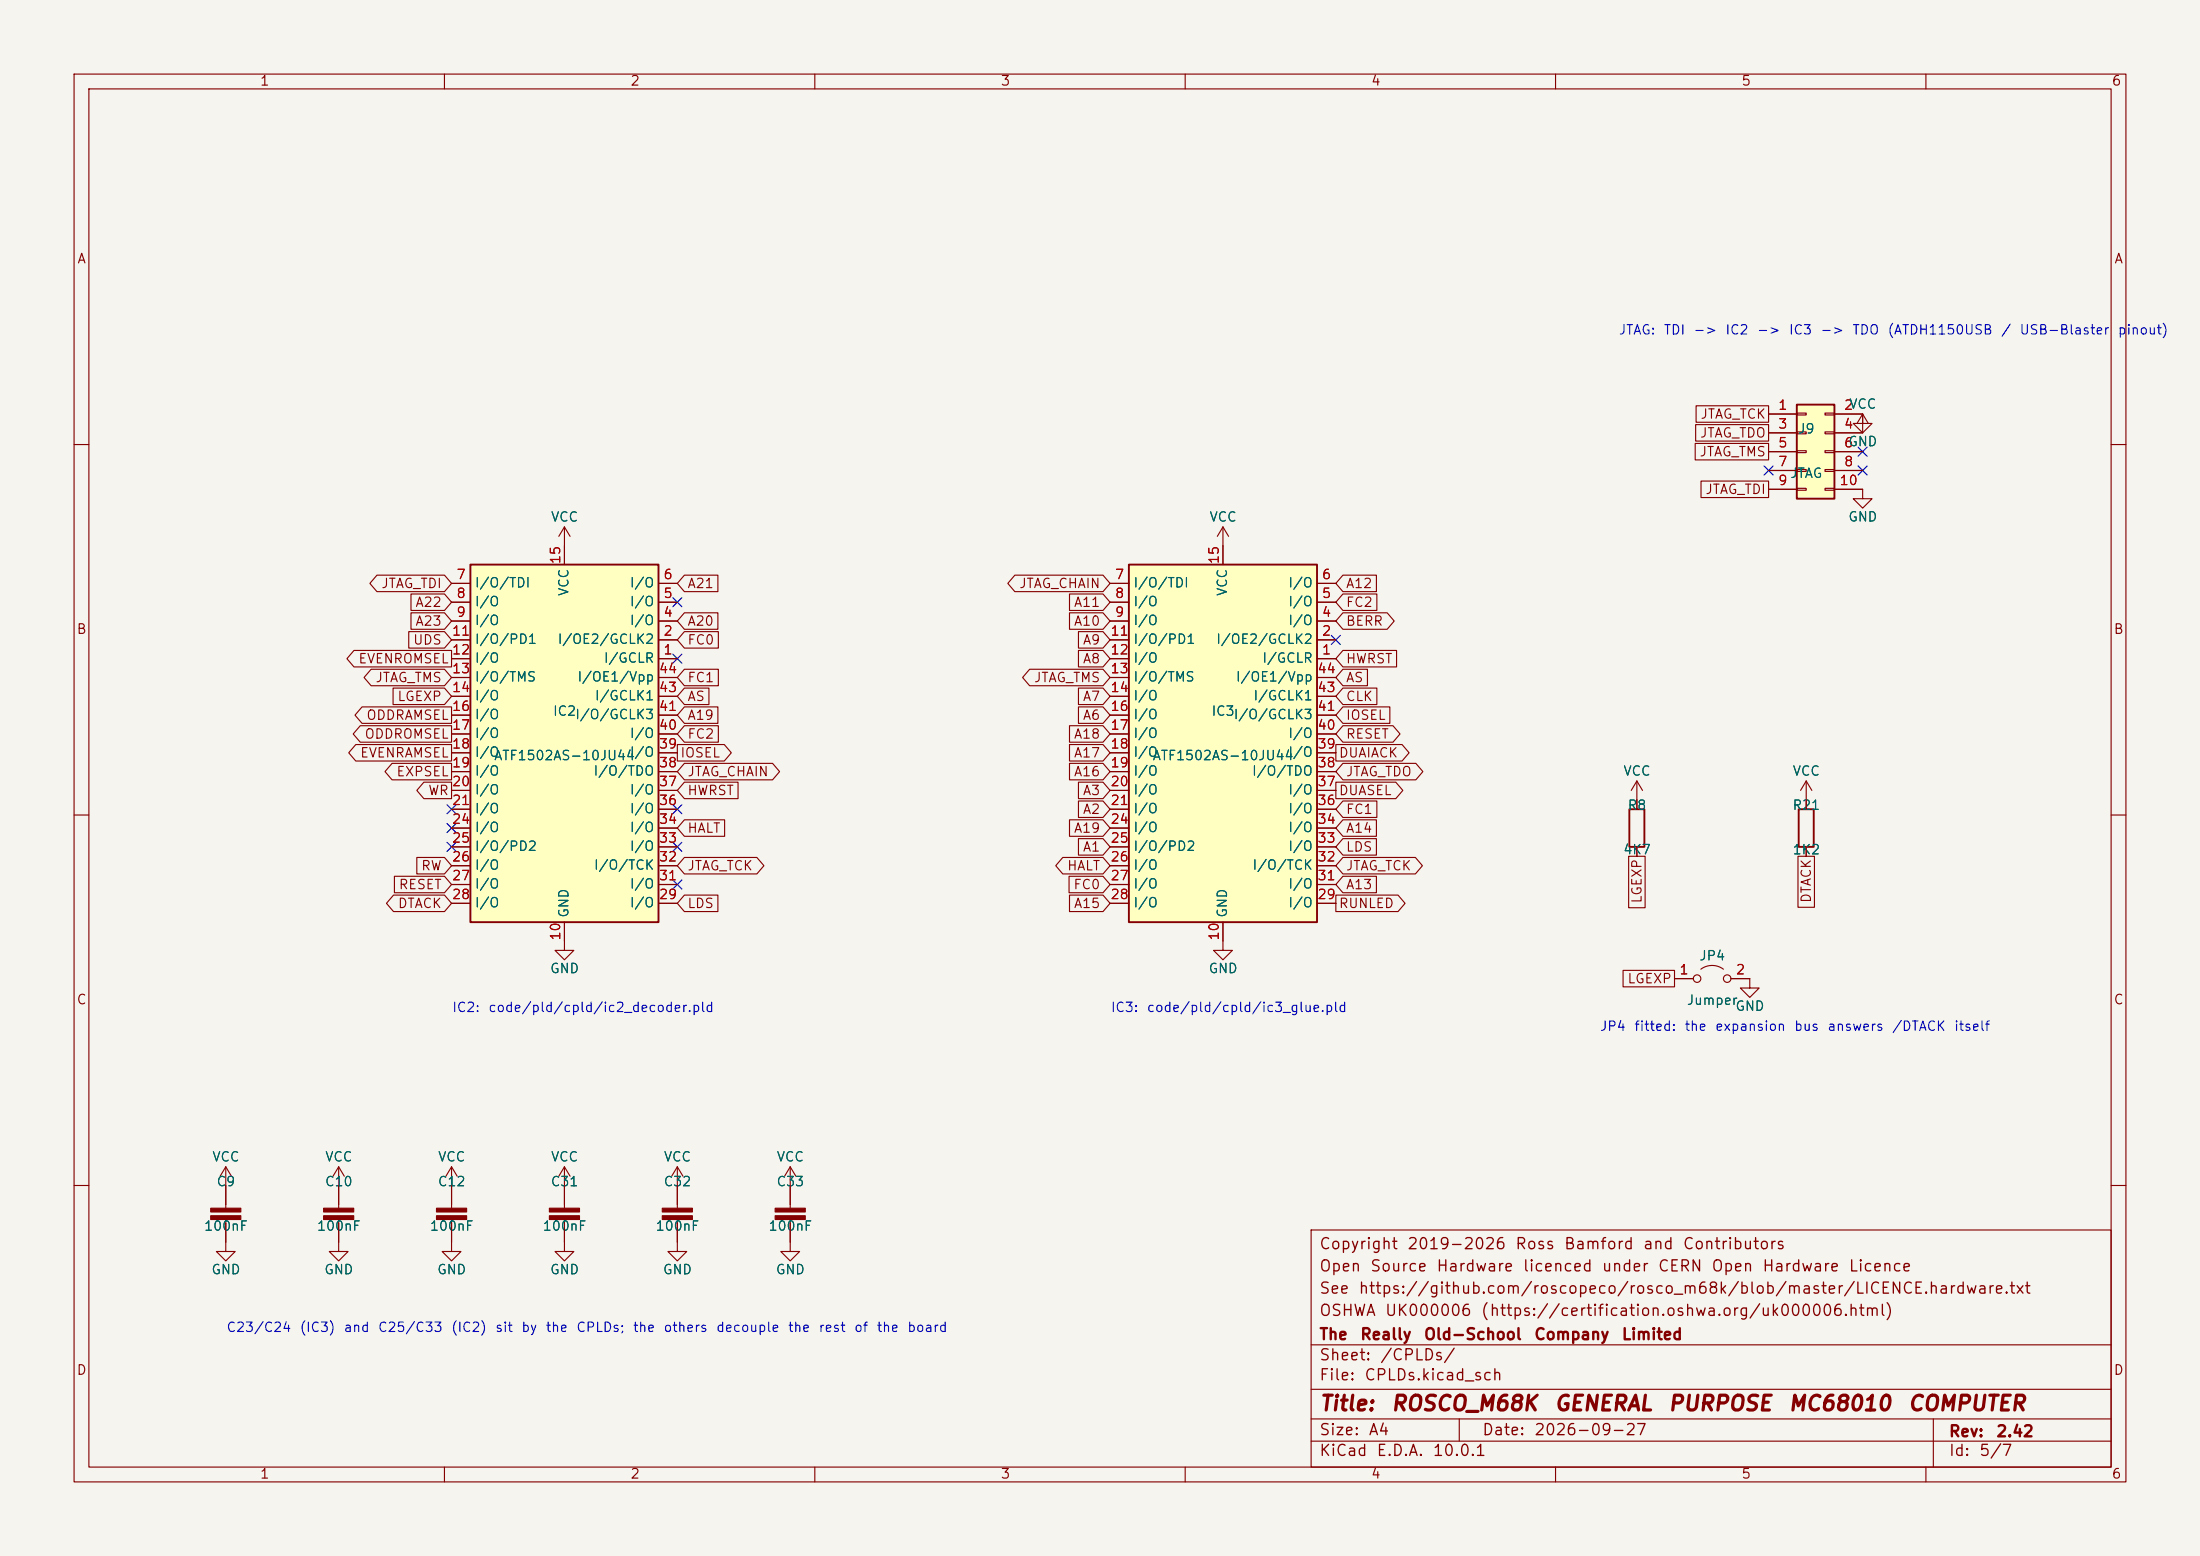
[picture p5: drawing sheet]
<svg xmlns="http://www.w3.org/2000/svg" width="297mm" height="210mm" viewBox="0 0 297 210" stroke-linecap="round" stroke-linejoin="round" font-family="sans-serif">
<path d="M0 0h297v210h-297z" fill="#f5f4ef" stroke="#f5f4ef" stroke-width=".14"/>
<g fill="none" stroke="#840000" stroke-width=".15">
<path d="M10 10h277v190h-277zM12 12h273v186h-273zM60 10v2M110 10v2M160 10v2M210 10v2M260 10v2M10 60h2M285 60h2M10 110h2M221 108v1.2M221 114.3v1.3"/>
<path d="M243.8 108v1.2M243.8 114.3v1.3M285 110h2M10 160h2M177 166h108v32h-108zM285 160h2M60 198v2M110 198v2M160 198v2M177 194.5h108M177 191.5h108M177 187.5h108"/>
<path d="M177 181.5h108M197 191.5v3M210 198v2M260 198v2M261 191.5v6.5"/>
</g>
<path d="M220 109.2h2v5.1h-2zM242.8 109.2h2.1v5.1h-2.1z" fill="none" stroke="#840000" stroke-width=".25"/>
<path d="M63.5 76.2h25.4v48.3h-25.4z" fill="#ffffc2"/>
<path d="M63.5 76.2h25.4v48.3h-25.4z" fill="none" stroke="#840000" stroke-width=".25"/>
<g fill="none" stroke="#840000" stroke-width=".15">
<path d="M61 78.7h2.5M76.2 73.7v2.5M88.9 78.7h2.5M61 88.9h2.5M61 86.4h2.5M61 83.8h2.5M61 81.3h2.5M61 91.4h2.5M61 94h2.5M61 96.5h2.5M61 99.1h2.5M88.9 88.9h2.5"/>
<path d="M88.9 86.4h2.5M88.9 83.8h2.5M88.9 81.3h2.5M88.9 91.4h2.5M88.9 94h2.5M88.9 96.5h2.5M88.9 99.1h2.5M61 101.6h2.5M61 104.1h2.5M61 106.7h2.5M61 109.2h2.5M61 111.8h2.5"/>
<path d="M61 114.3h2.5M61 116.8h2.5M61 119.4h2.5M88.9 101.6h2.5M88.9 104.1h2.5M88.9 106.7h2.5M88.9 109.2h2.5M88.9 111.8h2.5M88.9 114.3h2.5M88.9 116.8h2.5M88.9 119.4h2.5M61 121.9h2.5"/>
<path d="M76.2 124.5v3.8h1.3l-1.3 1.2-1.3-1.2h1.3M88.9 121.9h2.5M165.1 127v1.3h1.3l-1.3 1.2-1.3-1.2h1.3M226.1 132.1h2.5M229.6 130.8a2.54 2.54 0 0 1 3.1 0M233.7 132.1h2.5v1.3h1.3l-1.3 1.2-1.3-1.2h1.3"/>
<circle cx="229.1" cy="132.1" r=".51"/>
<circle cx="233.2" cy="132.1" r=".51"/>
</g>
<path d="M152.4 76.2h25.4v48.3h-25.4z" fill="#ffffc2"/>
<path d="M152.4 76.2h25.4v48.3h-25.4z" fill="none" stroke="#840000" stroke-width=".25"/>
<g fill="none" stroke="#840000" stroke-width=".15">
<path d="M76.2 71.1v2.6M76.2 71.1l-.8 1.3M76.2 71.1l.8 1.3M149.9 78.7h2.5M165.1 73.7v2.5M177.8 78.7h2.5M149.9 88.9h2.5M149.9 86.4h2.5M149.9 83.8h2.5M149.9 81.3h2.5M149.9 91.4h2.5M149.9 94h2.5"/>
<path d="M149.9 96.5h2.5M149.9 99.1h2.5M177.8 88.9h2.5M177.8 86.4h2.5M177.8 83.8h2.5M177.8 81.3h2.5M177.8 91.4h2.5M177.8 94h2.5M177.8 96.5h2.5M177.8 99.1h2.5M149.9 101.6h2.5M149.9 104.1h2.5"/>
<path d="M149.9 106.7h2.5M149.9 109.2h2.5M149.9 111.8h2.5M149.9 114.3h2.5M149.9 116.8h2.5M149.9 119.4h2.5M177.8 101.6h2.5M177.8 104.1h2.5M177.8 106.7h2.5M177.8 109.2h2.5M177.8 111.8h2.5M177.8 114.3h2.5"/>
<path d="M177.8 116.8h2.5M177.8 119.4h2.5M149.9 121.9h2.5M165.1 124.5v2.5M177.8 121.9h2.5M61 157.5l-.8 1.3M61 157.5l.7 1.3M61 157.5v2.5M76.2 157.5l-.8 1.3M76.2 157.5l.8 1.3M76.2 157.5v5.6M76.2 164.6v3"/>
</g>
<g fill="#840000" stroke="#840000" stroke-width=".15">
<path d="M74.2 163.1h4v.5h-4z"/>
<path d="M74.2 164.1h4v.5h-4z"/>
</g>
<path d="M242.6 54.6h5v12.7h-5z" fill="#ffffc2"/>
<path d="M242.6 54.6h5v12.7h-5z" fill="none" stroke="#840000" stroke-width=".25"/>
<g fill="none" stroke="#840000" stroke-width=".15">
<path d="M228.9 59.8h9.9v2.3h-9.9zM228.9 57.3h9.9v2.2h-9.9zM229 54.8h9.8v2.2h-9.8zM238.8 55.9h3.8M238.8 58.4h3.8M242.6 55.8h1.2v.2h-1.2zM242.6 58.3h1.2v.2h-1.2zM246.4 55.8h1.2v.2h-1.2zM246.4 58.3h1.2v.2h-1.2zM247.6 55.9h3.9M251.5 55.9v1.3h1.2l-1.2 1.2-1.3-1.2h1.3M251.5 55.9v2.5h-3.9"/>
<path d="M251.5 55.9l-.8 1.3M251.5 55.9l.7 1.3M50.9 77.6h9.1l1 1.1-1 1.2h-9.1l-1-1.2zM61 78.7h2.5M76.2 73.7v2.5M88.9 78.7h2.5M92.4 77.6h4.5v2.3h-4.5l-1-1.2zM137 77.6h11.9l1 1.1-1 1.2h-11.9l-.9-1.2zM149.9 78.7h2.5M165.1 71.1l-.8 1.3M165.1 71.1l.8 1.3M165.1 71.1v5.1"/>
<path d="M177.8 78.7h2.5M181.3 77.6h4.5v2.3h-4.5l-1-1.2zM229.6 64.9h9.2v2.3h-9.2zM238.8 61h3.8M238.8 63.5h3.8M238.8 66h3.8M242.6 60.8h1.2v.3h-1.2zM242.6 63.4h1.2v.2h-1.2zM242.6 65.9h1.2v.3h-1.2zM246.4 60.8h1.2v.3h-1.2zM246.4 63.4h1.2v.2h-1.2zM246.4 65.9h1.2v.3h-1.2z"/>
<path d="M247.6 66h3.9v1.3h1.2l-1.2 1.3-1.3-1.3h1.3M247.6 61h3.9M247.6 63.5h3.9M47.8 87.8h13.2v2.2h-13.2l-1-1.1zM48.6 97.9h12.4v2.3h-12.4l-.9-1.1zM48.9 95.4h12.1v2.2h-12.1l-1-1.1zM50.1 90.3h9.9l1 1.1-1 1.2h-9.9l-1-1.2zM53.1 92.9h6.9l1 1.1-1 1.1h-6.9zM55.2 85.2h4.8l1 1.2-1 1.1h-4.8zM55.5 80.2h4.5l1 1.1-1 1.1h-4.5zM55.5 82.7h4.5l1 1.1-1 1.1h-4.5zM61 88.9h2.5"/>
<path d="M61 86.4h2.5M61 83.8h2.5M61 81.3h2.5M61 91.4h2.5M61 94h2.5M61 96.5h2.5M61 99.1h2.5M88.9 88.9h2.5M88.9 86.4h2.5M88.9 83.8h2.5M88.9 81.3h2.5M88.9 91.4h2.5"/>
<path d="M88.9 94h2.5M88.9 96.5h2.5M88.9 99.1h2.5M92.4 85.2h4.6v2.3h-4.6l-1-1.1zM92.4 90.3h4.6v2.3h-4.6l-1-1.2zM92.4 97.9h4.6v2.3h-4.6l-1-1.1zM92.4 95.4h4.5v2.2h-4.5l-1-1.1zM92.4 82.7h4.5v2.2h-4.5l-1-1.1zM92.4 92.9h3.3v2.2h-3.3l-1-1.1zM139 90.3h9.9l1 1.1-1 1.2h-9.9l-1-1.2zM144.4 80.2h4.5l1 1.1-1 1.1h-4.5zM144.4 82.7h4.5l1 1.1-1 1.1h-4.5z"/>
<path d="M144.4 97.9h4.5l1 1.2-1 1.1h-4.5zM145.6 85.2h3.3l1 1.2-1 1.1h-3.3zM145.6 87.8h3.3l1 1.1-1 1.1h-3.3zM145.6 92.9h3.3l1 1.1-1 1.1h-3.3zM145.6 95.4h3.3l1 1.1-1 1.1h-3.3zM149.9 88.9h2.5M149.9 86.4h2.5M149.9 83.8h2.5M149.9 81.3h2.5M149.9 91.4h2.5M149.9 94h2.5M149.9 96.5h2.5"/>
<path d="M149.9 99.1h2.5M177.8 88.9h2.5M177.8 86.4h2.5M177.8 83.8h2.5M177.8 81.3h2.5M177.8 91.4h2.5M177.8 94h2.5M177.8 96.5h2.5M177.8 99.1h2.5M181.3 82.7h6l.9 1.1-.9 1.1h-6l-1-1.1zM181.3 80.2h4.6v2.2h-4.6l-1-1.1zM181.3 97.9h6.8l.9 1.2-.9 1.1h-6.8l-1-1.1z"/>
<path d="M181.3 95.4h6.3v2.2h-6.3l-1-1.1zM181.3 92.9h4.6v2.2h-4.6l-1-1.1zM181.3 90.3h3.3v2.3h-3.3l-1-1.2zM181.3 87.8h7.2v2.2h-7.2l-1-1.1zM48 100.5h13v2.2h-13l-.9-1.1zM52.9 103h8.1v2.3h-8.1l-.9-1.2zM53.2 118.3h6.8l1 1.1-1 1.1h-6.8zM56.3 115.7h3.7l1 1.1-1 1.2h-3.7zM57.2 105.6h3.8v2.2h-3.8l-.9-1.1zM61 101.6h2.5M61 104.1h2.5M61 106.7h2.5"/>
<path d="M61 109.2h2.5M61 111.8h2.5M61 114.3h2.5M61 116.8h2.5M61 119.4h2.5M88.9 101.6h2.5M88.9 104.1h2.5M88.9 106.7h2.5M88.9 109.2h2.5M88.9 111.8h2.5M88.9 114.3h2.5M88.9 116.8h2.5"/>
<path d="M88.9 119.4h2.5M91.4 100.5h6.4l.9 1.1-.9 1.1h-6.4zM92.4 115.7h9.8l.9 1.1-.9 1.2h-9.8l-1-1.2zM92.4 110.6h5.4v2.3h-5.4l-1-1.1zM92.4 105.6h7.2v2.2h-7.2l-1-1.1zM92.4 103h11.9l.9 1.1-.9 1.2h-11.9l-1-1.2zM143.5 115.7h5.4l1 1.1-1 1.2h-5.4l-1-1.2zM144.3 118.3h4.6l1 1.1-1 1.1h-4.6zM144.4 103h4.5l1 1.1-1 1.2h-4.5zM144.4 110.6h4.5l1 1.2-1 1.1h-4.5zM144.4 100.5h4.5l1 1.1-1 1.1h-4.5zM145.6 113.2h3.3l1 1.1-1 1.1h-3.3z"/>
<path d="M145.6 105.6h3.3l1 1.1-1 1.1h-3.3zM145.6 108.1h3.3l1 1.1-1 1.1h-3.3zM149.9 101.6h2.5M149.9 104.1h2.5M149.9 106.7h2.5M149.9 109.2h2.5M149.9 111.8h2.5M149.9 114.3h2.5M149.9 116.8h2.5M149.9 119.4h2.5M177.8 101.6h2.5M177.8 104.1h2.5"/>
<path d="M177.8 106.7h2.5M177.8 109.2h2.5M177.8 111.8h2.5M177.8 114.3h2.5M177.8 116.8h2.5M177.8 119.4h2.5M180.3 105.6h8.1l1 1.1-1 1.1h-8.1zM180.3 100.5h9l.9 1.1-.9 1.1h-9zM181.3 115.7h9.8l.9 1.1-.9 1.2h-9.8l-1-1.2zM181.3 110.6h4.5v2.3h-4.5l-1-1.1zM181.3 108.1h4.6v2.2h-4.6l-1-1.1zM181.3 103h9.8l1 1.1-1 1.2h-9.8l-1-1.2z"/>
<path d="M181.3 118.3h4.5v2.2h-4.5l-1-1.1zM181.3 113.2h4.5v2.2h-4.5l-1-1.1zM219.9 115.6h2.2v6.9h-2.2zM221 105.4l-.8 1.3M221 105.4l.7 1.3M221 105.4v3.8M221 114.3v1.3M242.7 115.6h2.3v6.9h-2.3zM243.8 105.4l-.7 1.3M243.8 105.4l.8 1.3M243.8 105.4v3.8M243.8 114.3v1.3"/>
<path d="M53.1 120.8h6.9l1 1.1-1 1.1h-6.9l-.9-1.1zM61 121.9h2.5M76.2 124.5v2.5M88.9 121.9h2.5M92.4 120.8h4.5v2.2h-4.5l-1-1.1zM144.4 120.8h4.5l1 1.1-1 1.1h-4.5zM149.9 121.9h2.5M165.1 124.5v2.5M177.8 121.9h2.5M180.3 120.8h8.4l1 1.1-1 1.1h-8.4zM219.1 131h7v2.2h-7zM226.1 132.1h2.5"/>
<path d="M233.7 132.1h2.5M30.5 157.5l-.8 1.3M30.5 157.5l.7 1.3M30.5 157.5v5.6M45.7 157.5v5.6M45.7 157.5l-.7 1.3M45.7 157.5l.8 1.3M91.4 157.5v5.6M91.4 157.5l-.7 1.3M91.4 157.5l.8 1.3M106.7 157.5l-.8 1.3M106.7 157.5l.7 1.3"/>
<path d="M106.7 157.5v5.6M30.5 164.6v4.3h1.2l-1.2 1.3-1.3-1.3h1.3M45.7 164.6v4.3h1.3l-1.3 1.3-1.3-1.3h1.3M61 164.6v4.3h1.2l-1.2 1.3-1.3-1.3h1.3M61 160v3.1M76.2 165.1v3.8h1.3l-1.3 1.3-1.3-1.3h1.3M76.2 160v2.6M91.4 164.6v4.3h1.3l-1.3 1.3-1.2-1.3h1.2M106.7 164.6v4.3h1.2l-1.2 1.3-1.3-1.3h1.3"/>
</g>
<g fill="#840000" stroke="#840000" stroke-width=".15">
<path d="M58.9 163.1h4.1v.5h-4.1z"/>
<path d="M58.9 164.1h4.1v.5h-4.1z"/>
<path d="M89.4 163.1h4.1v.5h-4.1z"/>
<path d="M89.4 164.1h4.1v.5h-4.1z"/>
<path d="M104.6 163.1h4.1v.5h-4.1z"/>
<path d="M104.6 164.1h4.1v.5h-4.1z"/>
<path d="M28.4 163.1h4.1v.5h-4.1z"/>
<path d="M28.4 164.1h4.1v.5h-4.1z"/>
<path d="M43.7 163.1h4.1v.5h-4.1z"/>
<path d="M43.7 164.1h4.1v.5h-4.1z"/>
</g>
<g fill="none" stroke="#000084" stroke-width=".15">
<path d="M238.2 62.9l1.2 1.2M239.4 62.9l-1.2 1.2M250.9 62.9l1.2 1.2M250.9 60.4l1.2 1.2M252.1 62.9l-1.2 1.2M252.1 60.4l-1.2 1.2M90.8 88.3l1.2 1.2M90.8 80.7l1.2 1.2M92 88.3l-1.2 1.2M92 80.7l-1.2 1.2M179.7 85.8l1.2 1.2M180.9 85.8l-1.2 1.2"/>
<path d="M60.4 108.6l1.2 1.2M60.4 111.2l1.2 1.2M60.4 113.7l1.2 1.2M61.6 108.6l-1.2 1.2M61.6 111.2l-1.2 1.2M61.6 113.7l-1.2 1.2M90.8 118.8l1.2 1.2M90.8 113.7l1.2 1.2M90.8 108.6l1.2 1.2M92 118.8l-1.2 1.2M92 113.7l-1.2 1.2M92 108.6l-1.2 1.2"/>
</g>
<g font-size="2" fill="#840000">
<text x="178" y="190.9">Title:</text>
<text x="187.7" y="190.9">ROSCO_M68K</text>
<text x="209.7" y="190.9">GENERAL</text>
<text x="225.1" y="190.9">PURPOSE</text>
<text x="241.3" y="190.9">MC68010</text>
<text x="257.4" y="190.9">COMPUTER</text>
</g>
<g font-size="1.5" fill="#840000">
<text x="178" y="172">Open</text>
<text x="178" y="169">Copyright</text>
<text x="184.9" y="172">Source</text>
<text x="189.9" y="169">2019-2026</text>
<text x="193.8" y="172">Hardware</text>
<text x="204.5" y="169">Ross</text>
<text x="205.5" y="172">licenced</text>
<text x="211" y="169">Bamford</text>
<text x="216.1" y="172">under</text>
<text x="221.7" y="169">and</text>
<text x="223.7" y="172">CERN</text>
<text x="227.1" y="169">Contributors</text>
<text x="230.9" y="172">Open</text>
<text x="237.8" y="172">Hardware</text>
<text x="249.5" y="172">Licence</text>
<text x="178" y="178">OSHWA</text>
<text x="178" y="175">See</text>
<text x="183.3" y="175">https://github.com/roscopeco/rosco_m68k/blob/master/LICENCE.hardware.txt</text>
<text x="186.9" y="178">UK000006</text>
<text x="199.8" y="178">(https://certification.oshwa.org/uk000006.html)</text>
<text x="178" y="184">Sheet:</text>
<text x="178" y="181.2">The</text>
<text x="183.5" y="181.2">Really</text>
<text x="186.2" y="184">/CPLDs/</text>
<text x="192.1" y="181.2">Old-School</text>
<text x="207" y="181.2">Company</text>
<text x="218.8" y="181.2">Limited</text>
<text x="178" y="186.7">File:</text>
<text x="184.1" y="186.7">CPLDs.kicad_sch</text>
<text x="178" y="196.9">KiCad</text>
<text x="178" y="194.1">Size:</text>
<text x="184.7" y="194.1">A4</text>
<text x="185.7" y="196.9">E.D.A.</text>
<text x="193.3" y="196.9">10.0.1</text>
<text x="200" y="194.1">Date:</text>
<text x="207" y="194.1">2026-09-27</text>
<text x="263" y="194.3">Rev:</text>
<text x="263" y="196.9">Id:</text>
<text x="267.1" y="196.9">5/7</text>
<text x="269.4" y="194.3">2.42</text>
</g>
<g font-size="1.3" fill="#840000">
<text x="35" y="11.9">1</text>
<text x="85" y="11.9">2</text>
<text x="135" y="11.9">3</text>
<text x="185" y="11.9">4</text>
<text x="235" y="11.9">5</text>
<text x="285" y="11.9">6</text>
<text x="10.3" y="35.9">A</text>
<text x="285.3" y="35.9">A</text>
<text x="229.4" y="59.4">JTAG_TDO</text>
<text x="229.5" y="56.8">JTAG_TCK</text>
<text x="229.3" y="61.9">JTAG_TMS</text>
<text x="230.1" y="67">JTAG_TDI</text>
<text x="51.4" y="79.7">JTAG_TDI</text>
<text x="56" y="82.2">A22</text>
<text x="92.7" y="79.7">A21</text>
<text x="137.5" y="79.7">JTAG_CHAIN</text>
<text x="144.9" y="82.2">A11</text>
<text x="181.6" y="79.7">A12</text>
<text x="181.6" y="82.2">FC2</text>
<text x="10.3" y="85.9">B</text>
<text x="48.3" y="89.9">EVENROMSEL</text>
<text x="55.7" y="87.3">UDS</text>
<text x="56" y="84.8">A23</text>
<text x="92.7" y="87.3">FC0</text>
<text x="92.7" y="84.8">A20</text>
<text x="144.9" y="84.8">A10</text>
<text x="146.1" y="87.3">A9</text>
<text x="146.1" y="89.9">A8</text>
<text x="181.6" y="84.8">BERR</text>
<text x="181.6" y="89.9">HWRST</text>
<text x="285.3" y="85.9">B</text>
<text x="50.6" y="92.4">JTAG_TMS</text>
<text x="53.6" y="94.9">LGEXP</text>
<text x="92.7" y="92.4">FC1</text>
<text x="92.7" y="94.9">AS</text>
<text x="139.5" y="92.4">JTAG_TMS</text>
<text x="146.1" y="94.9">A7</text>
<text x="181.6" y="94.9">CLK</text>
<text x="181.6" y="92.4">AS</text>
<text x="49.1" y="100">ODDROMSEL</text>
<text x="49.4" y="97.5">ODDRAMSEL</text>
<text x="92.7" y="100">FC2</text>
<text x="92.7" y="97.5">A19</text>
<text x="144.9" y="100">A18</text>
<text x="146.1" y="97.5">A6</text>
<text x="181.6" y="100">RESET</text>
<text x="181.6" y="97.5">IOSEL</text>
<text x="48.5" y="102.6">EVENRAMSEL</text>
<text x="53.4" y="105.1">EXPSEL</text>
<text x="57.7" y="107.6">WR</text>
<text x="91.8" y="102.6">IOSEL</text>
<text x="92.7" y="107.6">HWRST</text>
<text x="92.7" y="105.1">JTAG_CHAIN</text>
<text x="144.9" y="105.1">A16</text>
<text x="144.9" y="102.6">A17</text>
<text x="146.1" y="107.6">A3</text>
<text x="180.7" y="107.6">DUASEL</text>
<text x="180.7" y="102.6">DUAIACK</text>
<text x="181.6" y="105.1">JTAG_TDO</text>
<text x="92.7" y="112.7">HALT</text>
<text x="144.9" y="112.7">A19</text>
<text x="146.1" y="110.2">A2</text>
<text x="181.6" y="112.7">A14</text>
<text x="181.6" y="110.2">FC1</text>
<text x="56.8" y="117.8">RW</text>
<text x="92.7" y="117.8">JTAG_TCK</text>
<text x="144" y="117.8">HALT</text>
<text x="146.1" y="115.3">A1</text>
<text x="181.6" y="117.8">JTAG_TCK</text>
<text x="181.6" y="115.3">LDS</text>
<text x="53.6" y="122.9">DTACK</text>
<text x="53.7" y="120.3">RESET</text>
<text x="92.7" y="122.9">LDS</text>
<text x="144.8" y="120.3">FC0</text>
<text x="144.9" y="122.9">A15</text>
<text x="180.7" y="122.9">RUNLED</text>
<text x="181.6" y="120.3">A13</text>
<text x="221.9" y="122" transform="rotate(-90 221.9 122)">LGEXP</text>
<text x="244.8" y="122" transform="rotate(-90 244.8 122)">DTACK</text>
<text x="10.3" y="135.9">C</text>
<text x="219.6" y="133">LGEXP</text>
<text x="285.3" y="135.9">C</text>
<text x="10.3" y="185.9">D</text>
<text x="285.3" y="185.9">D</text>
<text x="35" y="199.9">1</text>
<text x="85" y="199.9">2</text>
<text x="135" y="199.9">3</text>
<text x="185" y="199.9">4</text>
<text x="235" y="199.9">5</text>
<text x="285" y="199.9">6</text>
</g>
<g font-size="1.3" fill="#0000c2">
<text x="218.4" y="45.5">JTAG:</text>
<text x="224.5" y="45.5">TDI</text>
<text x="228.5" y="45.5">-&gt;</text>
<text x="232.8" y="45.5">IC2</text>
<text x="237.1" y="45.5">-&gt;</text>
<text x="241.4" y="45.5">IC3</text>
<text x="245.7" y="45.5">-&gt;</text>
<text x="250" y="45.5">TDO</text>
<text x="254.7" y="45.5">(ATDH1150USB</text>
<text x="270" y="45.5">/</text>
<text x="272.5" y="45.5">USB-Blaster</text>
<text x="285.8" y="45.5">pinout)</text>
<text x="61" y="136.9">IC2:</text>
<text x="65.8" y="136.9">code/pld/cpld/ic2_decoder.pld</text>
<text x="149.9" y="136.9">IC3:</text>
<text x="154.7" y="136.9">code/pld/cpld/ic3_glue.pld</text>
<text x="215.9" y="139.5">JP4</text>
<text x="220.5" y="139.5">fitted:</text>
<text x="227.3" y="139.5">the</text>
<text x="231.4" y="139.5">expansion</text>
<text x="242.1" y="139.5">bus</text>
<text x="246.6" y="139.5">answers</text>
<text x="255.3" y="139.5">/DTACK</text>
<text x="263.7" y="139.5">itself</text>
<text x="30.5" y="180.1">C23/C24</text>
<text x="40.4" y="180.1">(IC3)</text>
<text x="46.3" y="180.1">and</text>
<text x="50.9" y="180.1">C25/C33</text>
<text x="60.8" y="180.1">(IC2)</text>
<text x="66.8" y="180.1">sit</text>
<text x="70.3" y="180.1">by</text>
<text x="73.6" y="180.1">the</text>
<text x="77.7" y="180.1">CPLDs;</text>
<text x="85.3" y="180.1">the</text>
<text x="89.5" y="180.1">others</text>
<text x="96.6" y="180.1">decouple</text>
<text x="106.3" y="180.1">the</text>
<text x="110.4" y="180.1">rest</text>
<text x="115.2" y="180.1">of</text>
<text x="118.3" y="180.1">the</text>
<text x="122.4" y="180.1">board</text>
</g>
<g font-size="1.3" fill="#a90000">
<text x="240" y="55.6">1</text>
<text x="240" y="58.2">3</text>
<text x="248.8" y="55.6">2</text>
<text x="248.8" y="58.2">4</text>
<text x="240" y="60.7">5</text>
<text x="240" y="63.2">7</text>
<text x="240" y="65.8">9</text>
<text x="248.2" y="65.8">10</text>
<text x="248.8" y="60.7">6</text>
<text x="248.8" y="63.2">8</text>
<text x="75.9" y="76.2" transform="rotate(-90 75.9 76.2)">15</text>
<text x="164.8" y="76.2" transform="rotate(-90 164.8 76.2)">15</text>
<text x="61.5" y="78.5">7</text>
<text x="61.5" y="81">8</text>
<text x="61.5" y="83.6">9</text>
<text x="89.5" y="83.6">4</text>
<text x="89.5" y="81">5</text>
<text x="89.5" y="78.5">6</text>
<text x="150.4" y="78.5">7</text>
<text x="150.4" y="81">8</text>
<text x="150.4" y="83.6">9</text>
<text x="178.4" y="83.6">4</text>
<text x="178.4" y="81">5</text>
<text x="178.4" y="78.5">6</text>
<text x="60.9" y="86.1">11</text>
<text x="60.9" y="88.6">12</text>
<text x="89.5" y="88.6">1</text>
<text x="89.5" y="86.1">2</text>
<text x="149.8" y="86.1">11</text>
<text x="149.8" y="88.6">12</text>
<text x="178.4" y="88.6">1</text>
<text x="178.4" y="86.1">2</text>
<text x="60.9" y="91.2">13</text>
<text x="60.9" y="93.7">14</text>
<text x="88.9" y="93.7">43</text>
<text x="88.9" y="91.2">44</text>
<text x="149.8" y="91.2">13</text>
<text x="149.8" y="93.7">14</text>
<text x="177.8" y="93.7">43</text>
<text x="177.8" y="91.2">44</text>
<text x="60.9" y="96.3">16</text>
<text x="60.9" y="98.8">17</text>
<text x="60.9" y="101.3">18</text>
<text x="88.9" y="101.3">39</text>
<text x="88.9" y="98.8">40</text>
<text x="88.9" y="96.3">41</text>
<text x="149.8" y="96.3">16</text>
<text x="149.8" y="98.8">17</text>
<text x="149.8" y="101.3">18</text>
<text x="177.8" y="101.3">39</text>
<text x="177.8" y="98.8">40</text>
<text x="177.8" y="96.3">41</text>
<text x="60.9" y="103.9">19</text>
<text x="60.9" y="106.4">20</text>
<text x="88.9" y="106.4">37</text>
<text x="88.9" y="103.9">38</text>
<text x="149.8" y="103.9">19</text>
<text x="149.8" y="106.4">20</text>
<text x="177.8" y="106.4">37</text>
<text x="177.8" y="103.9">38</text>
<text x="60.9" y="109">21</text>
<text x="60.9" y="111.5">24</text>
<text x="88.9" y="111.5">34</text>
<text x="88.9" y="109">36</text>
<text x="149.8" y="109">21</text>
<text x="149.8" y="111.5">24</text>
<text x="177.8" y="111.5">34</text>
<text x="177.8" y="109">36</text>
<text x="60.9" y="114">25</text>
<text x="60.9" y="116.6">26</text>
<text x="60.9" y="119.1">27</text>
<text x="88.9" y="119.1">31</text>
<text x="88.9" y="116.6">32</text>
<text x="88.9" y="114">33</text>
<text x="149.8" y="114">25</text>
<text x="149.8" y="116.6">26</text>
<text x="149.8" y="119.1">27</text>
<text x="177.8" y="119.1">31</text>
<text x="177.8" y="116.6">32</text>
<text x="177.8" y="114">33</text>
<text x="60.9" y="121.7">28</text>
<text x="88.9" y="121.7">29</text>
<text x="149.8" y="121.7">28</text>
<text x="177.8" y="121.7">29</text>
<text x="75.9" y="127" transform="rotate(-90 75.9 127)">10</text>
<text x="164.8" y="127" transform="rotate(-90 164.8 127)">10</text>
<text x="226.6" y="131.8">1</text>
<text x="234.2" y="131.8">2</text>
</g>
<g font-size="1.3" fill="#006464">
<text x="242.6" y="58.8">J9</text>
<text x="249.5" y="55.5">VCC</text>
<text x="241.6" y="64.8">JTAG</text>
<text x="249.4" y="60.5">GND</text>
<text x="74.3" y="70.7">VCC</text>
<text x="163.2" y="70.7">VCC</text>
<text x="249.4" y="70.7">GND</text>
<text x="64" y="79.6">I/O/TDI</text>
<text x="64" y="82.1">I/O</text>
<text x="77.1" y="80.5" transform="rotate(-90 77.1 80.5)">VCC</text>
<text x="84.9" y="82.1">I/O</text>
<text x="84.9" y="79.6">I/O</text>
<text x="152.9" y="79.6">I/O/TDI</text>
<text x="152.9" y="82.1">I/O</text>
<text x="166" y="80.5" transform="rotate(-90 166 80.5)">VCC</text>
<text x="173.8" y="82.1">I/O</text>
<text x="173.8" y="79.6">I/O</text>
<text x="64" y="84.7">I/O</text>
<text x="64" y="87.2">I/O/PD1</text>
<text x="64" y="89.8">I/O</text>
<text x="75.2" y="87.2">I/OE2/GCLK2</text>
<text x="81.4" y="89.8">I/GCLR</text>
<text x="84.9" y="84.7">I/O</text>
<text x="152.9" y="84.7">I/O</text>
<text x="152.9" y="87.2">I/O/PD1</text>
<text x="152.9" y="89.8">I/O</text>
<text x="164.1" y="87.2">I/OE2/GCLK2</text>
<text x="170.3" y="89.8">I/GCLR</text>
<text x="173.8" y="84.7">I/O</text>
<text x="64" y="92.3">I/O/TMS</text>
<text x="64" y="94.8">I/O</text>
<text x="77.8" y="92.3">I/OE1/Vpp</text>
<text x="80.2" y="94.8">I/GCLK1</text>
<text x="152.9" y="92.3">I/O/TMS</text>
<text x="152.9" y="94.8">I/O</text>
<text x="166.7" y="92.3">I/OE1/Vpp</text>
<text x="169.1" y="94.8">I/GCLK1</text>
<text x="64" y="97.4">I/O</text>
<text x="64" y="99.9">I/O</text>
<text x="74.6" y="96.9">IC2</text>
<text x="77.5" y="97.4">I/O/GCLK3</text>
<text x="84.9" y="99.9">I/O</text>
<text x="152.9" y="97.4">I/O</text>
<text x="152.9" y="99.9">I/O</text>
<text x="163.5" y="96.9">IC3</text>
<text x="166.4" y="97.4">I/O/GCLK3</text>
<text x="173.8" y="99.9">I/O</text>
<text x="64" y="102.5">I/O</text>
<text x="64" y="105">I/O</text>
<text x="64" y="107.5">I/O</text>
<text x="66.6" y="102.9">ATF1502AS-10JU44</text>
<text x="80" y="105">I/O/TDO</text>
<text x="84.9" y="107.5">I/O</text>
<text x="84.9" y="102.5">I/O</text>
<text x="152.9" y="102.5">I/O</text>
<text x="152.9" y="105">I/O</text>
<text x="152.9" y="107.5">I/O</text>
<text x="155.5" y="102.9">ATF1502AS-10JU44</text>
<text x="168.9" y="105">I/O/TDO</text>
<text x="173.8" y="107.5">I/O</text>
<text x="173.8" y="102.5">I/O</text>
<text x="219.1" y="105">VCC</text>
<text x="241.9" y="105">VCC</text>
<text x="64" y="110.1">I/O</text>
<text x="64" y="112.6">I/O</text>
<text x="84.9" y="112.6">I/O</text>
<text x="84.9" y="110.1">I/O</text>
<text x="152.9" y="110.1">I/O</text>
<text x="152.9" y="112.6">I/O</text>
<text x="173.8" y="112.6">I/O</text>
<text x="173.8" y="110.1">I/O</text>
<text x="219.6" y="109.6">R8</text>
<text x="241.9" y="109.6">R21</text>
<text x="64" y="115.2">I/O/PD2</text>
<text x="64" y="117.7">I/O</text>
<text x="80.1" y="117.7">I/O/TCK</text>
<text x="84.9" y="115.2">I/O</text>
<text x="152.9" y="115.2">I/O/PD2</text>
<text x="152.9" y="117.7">I/O</text>
<text x="169" y="117.7">I/O/TCK</text>
<text x="173.8" y="115.2">I/O</text>
<text x="219" y="115.6">4K7</text>
<text x="241.9" y="115.6">1K2</text>
<text x="64" y="120.2">I/O</text>
<text x="64" y="122.8">I/O</text>
<text x="77.1" y="124" transform="rotate(-90 77.1 124)">GND</text>
<text x="84.9" y="122.8">I/O</text>
<text x="84.9" y="120.2">I/O</text>
<text x="152.9" y="120.2">I/O</text>
<text x="152.9" y="122.8">I/O</text>
<text x="166" y="124" transform="rotate(-90 166 124)">GND</text>
<text x="173.8" y="122.8">I/O</text>
<text x="173.8" y="120.2">I/O</text>
<text x="74.2" y="131.7">GND</text>
<text x="163.1" y="131.7">GND</text>
<text x="229.3" y="129.9">JP4</text>
<text x="227.6" y="135.9">Jumper</text>
<text x="234.2" y="136.7">GND</text>
<text x="28.6" y="157.1">VCC</text>
<text x="29.1" y="160.4">C9</text>
<text x="43.8" y="160.4">C10</text>
<text x="43.8" y="157.1">VCC</text>
<text x="59" y="160.4">C12</text>
<text x="59" y="157.1">VCC</text>
<text x="74.3" y="160.4">C31</text>
<text x="74.3" y="157.1">VCC</text>
<text x="89.5" y="160.4">C32</text>
<text x="89.5" y="157.1">VCC</text>
<text x="104.7" y="160.4">C33</text>
<text x="104.8" y="157.1">VCC</text>
<text x="27.4" y="166.4">100nF</text>
<text x="42.7" y="166.4">100nF</text>
<text x="57.9" y="166.4">100nF</text>
<text x="73.2" y="166.4">100nF</text>
<text x="88.4" y="166.4">100nF</text>
<text x="103.6" y="166.4">100nF</text>
<text x="28.4" y="172.3">GND</text>
<text x="43.7" y="172.3">GND</text>
<text x="58.9" y="172.3">GND</text>
<text x="74.2" y="172.3">GND</text>
<text x="89.4" y="172.3">GND</text>
<text x="104.6" y="172.3">GND</text>
</g>
</svg>
